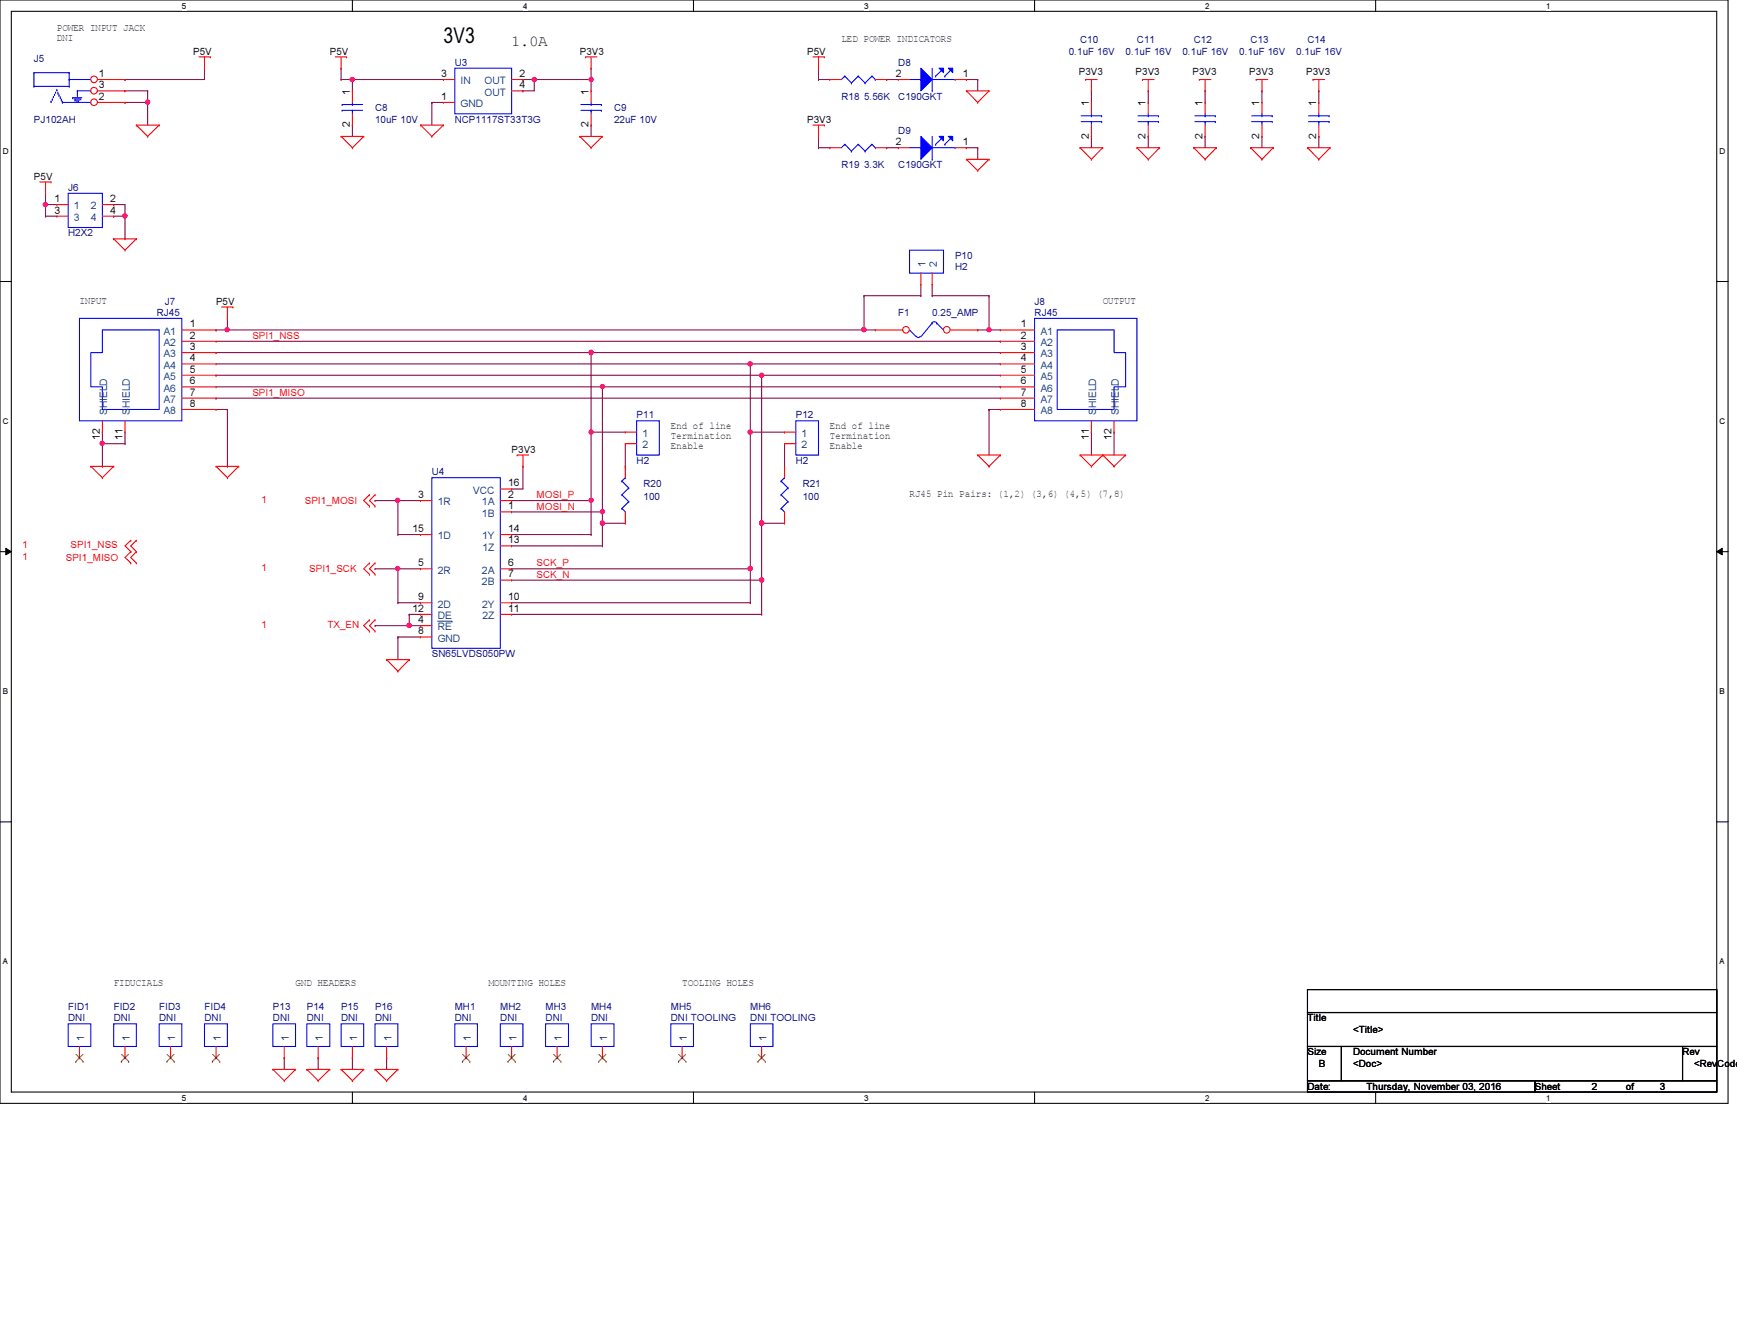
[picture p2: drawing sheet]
<svg xmlns="http://www.w3.org/2000/svg" width="279mm" height="216mm" viewBox="0 0 279 216" stroke-linecap="round" stroke-linejoin="round" font-family="sans-serif">
<path d="M0 0h278v177.4h-278zM1.8 1.8h274.3v173.8h-274.3z" fill="none" stroke="#000" stroke-width=".17"/>
<g fill="#fff">
<path d="M29.3 .2h.7v1.5h-.7z"/>
<path d="M29.3 175.8h.7v1.4h-.7z"/>
</g>
<path d="M56.7 0v1.8M56.7 175.6v1.8" fill="none" stroke="#000" stroke-width=".17"/>
<g fill="#fff">
<path d="M84.1 .2h.7v1.5h-.7z"/>
<path d="M84.1 175.8h.7v1.4h-.7z"/>
</g>
<path d="M111.5 0v1.8M111.5 175.6v1.8" fill="none" stroke="#000" stroke-width=".17"/>
<g fill="#fff">
<path d="M139 .2h.7v1.5h-.7z"/>
<path d="M139 175.8h.7v1.4h-.7z"/>
</g>
<path d="M166.4 0v1.8M166.4 175.6v1.8" fill="none" stroke="#000" stroke-width=".17"/>
<g fill="#fff">
<path d="M193.8 .2h.8v1.5h-.8z"/>
<path d="M193.8 175.8h.8v1.4h-.8z"/>
</g>
<path d="M221.3 0v1.8M221.3 175.6v1.8" fill="none" stroke="#000" stroke-width=".17"/>
<g fill="#fff">
<path d="M248.7 .2h.7v1.5h-.7z"/>
<path d="M248.7 175.8h.7v1.4h-.7z"/>
<path d="M.5 23.5h.9v1.5h-.9z"/>
<path d="M276.6 23.5h.9v1.5h-.9z"/>
<path d="M.5 67h.9v1.5h-.9z"/>
<path d="M276.6 67h.9v1.5h-.9z"/>
</g>
<path d="M0 45.3h1.8M276.1 45.3h1.9" fill="none" stroke="#000" stroke-width=".17"/>
<g fill="#fff">
<path d="M.5 110.4h.8v1.5h-.8z"/>
<path d="M276.6 110.4h.9v1.5h-.9z"/>
</g>
<path d="M0 88.7h1.8M276.1 88.7h1.9" fill="none" stroke="#000" stroke-width=".17"/>
<path d="M.9 88.1l.9 .6-.9 .5zM276.1 88.7l.9-.6v1.1z" fill="#000"/>
<path d="M.9 88.1l.9 .6-.9 .5zM276.1 88.7l.9-.6v1.1z" fill="none" stroke="#000" stroke-width=".16"/>
<g fill="#fff">
<path d="M.5 153.8h.8v1.5h-.8z"/>
<path d="M276.6 153.8h.8v1.5h-.8z"/>
</g>
<path d="M0 132.1h1.8M276.1 132.1h1.9" fill="none" stroke="#000" stroke-width=".17"/>
<path d="M54.9 11h.1M54.9 11v1.8M56.7 12.8h.1M56.7 12.8h14.6M69.5 16.5h.1M69.5 16.5h1.8M95.1 12.8h.1M95.1 12.8v1.8M56.7 20.1h.1M56.7 20.1v1.8" fill="none" stroke="#800040" stroke-width=".17"/>
<circle cx="56.7" cy="12.8" r=".36" fill="#f0f"/>
<circle cx="56.7" cy="12.8" r=".36" fill="none" stroke="#f0f" stroke-width=".17"/>
<path d="M56.7 12.8h.1M56.7 12.8v1.8M85.9 12.8h.1M85.9 12.8h9.2" fill="none" stroke="#800040" stroke-width=".17"/>
<circle cx="95.1" cy="12.8" r=".34" fill="#f0f"/>
<circle cx="95.1" cy="12.8" r=".34" fill="none" stroke="#f0f" stroke-width=".17"/>
<path d="M85.9 12.8h.1M85.9 12.8v1.8" fill="none" stroke="#800040" stroke-width=".17"/>
<circle cx="85.9" cy="12.8" r=".34" fill="#f0f"/>
<circle cx="85.9" cy="12.8" r=".34" fill="none" stroke="#f0f" stroke-width=".17"/>
<path d="M23.7 16.5h.1M23.7 16.5v3.6M69.5 16.5h.1M69.5 16.5v3.6M84.1 14.6h.1M84.1 14.6h1.8M95.1 20.1h.1M95.1 20.1v1.8" fill="none" stroke="#800040" stroke-width=".17"/>
<circle cx="23.7" cy="16.4" r=".34" fill="#f0f"/>
<circle cx="23.7" cy="16.4" r=".34" fill="none" stroke="#f0f" stroke-width=".17"/>
<g fill="none" stroke="#800040" stroke-width=".17">
<path d="M20.1 14.6h.1M20.1 16.5h.1M20.1 12.8h.1M20.1 14.6h3.6M23.7 14.6h.1M23.7 14.6v1.9h-3.6M32.9 11h.1M32.9 11v1.8h-12.8M54.9 12.8h.1M54.9 12.8h1.8M84.1 12.8h.1M84.1 12.8h1.8"/>
<path d="M95.1 11h.1M95.1 11v1.8M18.3 32.9h.1M18.3 34.8h.1M18.3 32.9h1.8v1.9M18.3 34.8h1.8M20.1 34.8h.1M45.7 170.1h.1M45.7 170.1v1.8M51.2 170.1h.1M51.2 170.1v1.8M56.7 170.1h.1"/>
<path d="M56.7 170.1v1.8M62.2 170.1h.1M62.2 170.1v1.8"/>
</g>
<circle cx="20.1" cy="34.7" r=".36" fill="#f0f"/>
<circle cx="20.1" cy="34.7" r=".36" fill="none" stroke="#f0f" stroke-width=".17"/>
<path d="M7.3 32.9h.1M7.3 32.9v1.9M7.3 32.9h1.8" fill="none" stroke="#800040" stroke-width=".17"/>
<circle cx="7.3" cy="32.9" r=".34" fill="#f0f"/>
<circle cx="7.3" cy="32.9" r=".34" fill="none" stroke="#f0f" stroke-width=".17"/>
<path d="M7.3 34.8h.1M7.3 31.1h.1M7.3 34.8h1.8M7.3 31.1v1.8M16.5 71.3h.1M16.5 69.5v1.8" fill="none" stroke="#800040" stroke-width=".17"/>
<circle cx="16.4" cy="71.3" r=".34" fill="#f0f"/>
<circle cx="16.4" cy="71.3" r=".34" fill="none" stroke="#f0f" stroke-width=".17"/>
<g fill="none" stroke="#800040" stroke-width=".17">
<path d="M34.8 53h.1M34.8 53h1.8M34.8 54.9h126.1M36.6 53h.1M36.6 51.2v1.8M95.1 56.7h.1M95.1 56.7h65.8M160.9 54.9h.1M16.5 71.3h.1M16.5 75h.1M16.5 71.3h3.6M16.5 71.3v3.7"/>
<path d="M20.1 71.3h.1M20.1 69.5v1.8M34.8 65.8h1.8M36.6 65.8h.1M36.6 75h.1M36.6 65.8v9.2"/>
</g>
<circle cx="95.1" cy="56.7" r=".35" fill="#f0f"/>
<circle cx="95.1" cy="56.7" r=".35" fill="none" stroke="#f0f" stroke-width=".17"/>
<path d="M34.8 58.5h85.9M120.7 58.5h.1" fill="none" stroke="#800040" stroke-width=".17"/>
<circle cx="120.7" cy="58.5" r=".36" fill="#f0f"/>
<circle cx="120.7" cy="58.5" r=".36" fill="none" stroke="#f0f" stroke-width=".17"/>
<path d="M34.8 62.2h62.1M96.9 62.2h.1M122.5 60.3h.1M122.5 60.3h38.4" fill="none" stroke="#800040" stroke-width=".17"/>
<circle cx="96.9" cy="62.1" r=".34" fill="#f0f"/>
<circle cx="96.9" cy="62.1" r=".34" fill="none" stroke="#f0f" stroke-width=".17"/>
<path d="M34.8 64h.1M34.8 64h126.1M65.8 98.8h.1M65.8 98.8h1.8M65.8 98.8v1.8M64 102.4h.1M64 102.4h3.6M64 102.4v3.6M65.8 100.6h.1M65.8 100.6h1.8" fill="none" stroke="#800040" stroke-width=".17"/>
<circle cx="65.8" cy="100.5" r=".36" fill="#f0f"/>
<circle cx="65.8" cy="100.5" r=".36" fill="none" stroke="#f0f" stroke-width=".17"/>
<path d="M64 96.9h.1M64 91.4h.1M64 96.9h3.6M64 91.4v5.5M64 91.4h3.6" fill="none" stroke="#800040" stroke-width=".17"/>
<circle cx="64" cy="91.4" r=".34" fill="#f0f"/>
<circle cx="64" cy="91.4" r=".34" fill="none" stroke="#f0f" stroke-width=".17"/>
<path d="M64 85.9h.1M64 80.5h.1M64 85.9h3.6M64 80.5v5.4M64 80.5h3.6" fill="none" stroke="#800040" stroke-width=".17"/>
<circle cx="64" cy="80.4" r=".34" fill="#f0f"/>
<circle cx="64" cy="80.4" r=".34" fill="none" stroke="#f0f" stroke-width=".17"/>
<g fill="none" stroke="#800040" stroke-width=".17">
<path d="M139 53h.1M139 53h1.8M159.1 53h.1M159.1 53h1.8M82.3 78.6h.1M84.1 75h.1M84.1 75v3.6h-1.8M60.3 91.4h.1M60.3 80.5h.1M60.3 91.4h3.7M60.3 80.5h3.7M60.3 100.6h.1"/>
<path d="M60.3 100.6h5.5"/>
</g>
<circle cx="139" cy="53" r=".36" fill="#f0f"/>
<circle cx="139" cy="53" r=".36" fill="none" stroke="#f0f" stroke-width=".17"/>
<path d="M149.9 47.5h.1M149.9 45.7v1.8M149.9 47.5h9.2M159.1 47.5h.1M159.1 53h.1M159.1 47.5v5.5" fill="none" stroke="#800040" stroke-width=".17"/>
<circle cx="159.1" cy="53" r=".34" fill="#f0f"/>
<circle cx="159.1" cy="53" r=".34" fill="none" stroke="#f0f" stroke-width=".17"/>
<path d="M36.6 53h.1M36.6 53h102.4M139 47.5h.1M139 53h.1M139 47.5h9.1M139 47.5v5.5M148.1 47.5h.1M148.1 45.7v1.8M157.3 53h.1M157.3 53h1.8" fill="none" stroke="#800040" stroke-width=".17"/>
<circle cx="36.5" cy="53" r=".34" fill="#f0f"/>
<circle cx="36.5" cy="53" r=".34" fill="none" stroke="#f0f" stroke-width=".17"/>
<path d="M95.1 69.5h.1M95.1 69.5v11M82.3 80.5h12.8M95.1 80.5h.1" fill="none" stroke="#800040" stroke-width=".17"/>
<circle cx="95.1" cy="80.4" r=".34" fill="#f0f"/>
<circle cx="95.1" cy="80.4" r=".34" fill="none" stroke="#f0f" stroke-width=".17"/>
<g fill="none" stroke="#800040" stroke-width=".17">
<path d="M34.8 56.7h.1M34.8 56.7h60.3M96.9 62.2h.1M96.9 62.2v20.1M82.3 82.3h14.6M82.3 85.9h12.8M82.3 87.8h14.6M95.1 85.9h.1M95.1 80.5h.1M95.1 80.5v5.4M96.9 82.3h.1M96.9 87.8h.1"/>
<path d="M96.9 84.1h.1M96.9 84.1v3.7"/>
</g>
<circle cx="96.9" cy="82.2" r=".34" fill="#f0f"/>
<circle cx="96.9" cy="82.2" r=".34" fill="none" stroke="#f0f" stroke-width=".17"/>
<path d="M96.9 62.2h64M120.7 69.5h.1M120.7 69.5v21.9M160.9 62.2h.1M82.3 91.4h38.4M120.7 91.4h.1" fill="none" stroke="#800040" stroke-width=".17"/>
<circle cx="120.7" cy="91.4" r=".36" fill="#f0f"/>
<circle cx="120.7" cy="91.4" r=".36" fill="none" stroke="#f0f" stroke-width=".17"/>
<path d="M120.7 58.5h.1M120.7 58.5h40.2M82.3 93.3h40.2M122.5 93.3h.1M122.5 84.1h.1M122.5 84.1v9.2" fill="none" stroke="#800040" stroke-width=".17"/>
<circle cx="122.5" cy="93.2" r=".35" fill="#f0f"/>
<circle cx="122.5" cy="93.2" r=".35" fill="none" stroke="#f0f" stroke-width=".17"/>
<circle cx="122.5" cy="84.1" r=".35" fill="#f0f"/>
<circle cx="122.5" cy="84.1" r=".35" fill="none" stroke="#f0f" stroke-width=".17"/>
<g fill="none" stroke="#800040" stroke-width=".17">
<path d="M34.8 60.3h.1M34.8 60.3h87.7M100.6 75h.1M100.6 71.3v3.7M82.3 96.9h38.4M82.3 98.8h40.2M96.9 84.1h.1M96.9 84.1h3.7M120.7 96.9h.1M120.7 91.4h.1M120.7 91.4v5.5M122.5 98.8h.1"/>
<path d="M122.5 93.3h.1M122.5 93.3v5.5"/>
</g>
<circle cx="96.9" cy="84.1" r=".35" fill="#f0f"/>
<circle cx="96.9" cy="84.1" r=".35" fill="none" stroke="#f0f" stroke-width=".17"/>
<path d="M95.1 69.5h.1M95.1 69.5h5.5M96.9 82.3h.1M96.9 82.3v1.8" fill="none" stroke="#800040" stroke-width=".17"/>
<circle cx="95.1" cy="69.5" r=".34" fill="#f0f"/>
<circle cx="95.1" cy="69.5" r=".34" fill="none" stroke="#f0f" stroke-width=".17"/>
<path d="M95.1 56.7h.1M95.1 56.7v12.8M126.2 75h.1M126.2 71.3v3.7M122.5 84.1h.1M122.5 84.1h3.7" fill="none" stroke="#800040" stroke-width=".17"/>
<circle cx="122.5" cy="84.1" r=".35" fill="#f0f"/>
<circle cx="122.5" cy="84.1" r=".35" fill="none" stroke="#f0f" stroke-width=".17"/>
<path d="M120.7 69.5h.1M120.7 69.5h5.5" fill="none" stroke="#800040" stroke-width=".17"/>
<circle cx="120.7" cy="69.5" r=".36" fill="#f0f"/>
<circle cx="120.7" cy="69.5" r=".36" fill="none" stroke="#f0f" stroke-width=".17"/>
<path d="M122.5 60.3h.1M122.5 60.3v23.8" fill="none" stroke="#800040" stroke-width=".17"/>
<circle cx="122.5" cy="60.3" r=".34" fill="#f0f"/>
<circle cx="122.5" cy="60.3" r=".34" fill="none" stroke="#f0f" stroke-width=".17"/>
<g fill="none" stroke="#800040" stroke-width=".17">
<path d="M131.7 12.8h.1M131.7 11h.1M131.7 12.8h1.8M131.7 11v1.8M142.6 12.8h.1M142.6 12.8h1.9M155.4 12.8h.1M155.4 12.8h1.9M157.3 12.8h.1M157.3 12.8v1.8M175.6 14.6h.1M175.6 14.6v1.9"/>
<path d="M184.7 14.6h.1M184.7 14.6v1.9M193.8 14.6h.1M193.8 14.6v1.9M203 14.6h.1M203 14.6v1.9M212.1 14.6h.1M212.1 14.6v1.9M20.1 38.4h.1M20.1 34.8v3.6M131.7 23.7h.1M131.7 21.9h.1"/>
<path d="M131.7 21.9v1.8M131.7 23.7h1.8M142.6 23.7h.1M142.6 23.7h1.9M155.4 23.7h.1M155.4 23.7h1.9M157.3 23.7h.1M157.3 23.7v1.9M175.6 21.9h.1M175.6 21.9v1.8M184.7 21.9h.1M184.7 21.9v1.8"/>
<path d="M193.8 21.9h.1M193.8 21.9v1.8M203 21.9h.1M203 21.9v1.8M212.1 21.9h.1M212.1 21.9v1.8M120.7 58.5h.1M120.7 58.5v11M159.1 65.8h.1M159.1 65.8h1.8M159.1 65.8v7.4M175.6 69.5h.1"/>
<path d="M175.6 69.5v3.7M179.2 69.5h.1M179.2 69.5v3.7"/>
</g>
<g fill="none" stroke="#f00" stroke-width=".17">
<path d="M32 9.1h1.8M32.9 11h.1M32.9 9.1v1.9M33.8 9.1h.1M53.9 9.1h1.9M54.9 11h.1M54.9 9.1v1.9M55.8 9.1h.1M94.2 9.1h.1M94.2 9.1h1.8M95.1 11h.1M95.1 9.1v1.9"/>
<path d="M130.8 9.1h1.8M131.7 11h.1M131.7 9.1v1.9M132.6 9.1h.1M155.4 14.6h.1M155.4 14.6h3.7M155.4 14.6l1.9 1.9M157.3 16.5h.1M159.1 14.6h.1M159.1 14.6l-1.8 1.9M174.6 12.8h.1M174.6 12.8h1.9"/>
<path d="M175.6 14.6h.1M175.6 12.8v1.8M183.8 12.8h.1M183.8 12.8h1.8M184.7 14.6h.1M184.7 12.8v1.8M192.9 12.8h.1M192.9 12.8h1.9M193.8 14.6h.1M193.8 12.8v1.8M202.1 12.8h.1M202.1 12.8h1.8"/>
<path d="M203 14.6h.1M203 12.8v1.8M211.2 12.8h.1M211.2 12.8h1.9M212.1 14.6h.1M212.1 12.8v1.8M6.4 29.3h1.8M7.3 31.1h.1M7.3 29.3v1.8M8.2 29.3h.1M18.3 38.4h.1M18.3 38.4h3.6"/>
<path d="M18.3 38.4l1.8 1.8M21.9 20.1h.1M21.9 38.4h.1M21.9 20.1h3.7M21.9 20.1l1.8 1.8M21.9 38.4l-1.8 1.8M23.7 21.9h.1M25.6 20.1h.1M25.6 20.1l-1.9 1.8M54.9 21.9h.1M54.9 21.9h3.6M54.9 21.9l1.8 1.8"/>
<path d="M56.7 23.7h.1M58.5 21.9h.1M58.5 21.9l-1.8 1.8M67.6 20.1h.1M67.6 20.1h3.7M67.6 20.1l1.9 1.8M69.5 21.9h.1M71.3 20.1h.1M71.3 20.1l-1.8 1.8M93.3 21.9h.1M93.3 21.9h3.6M93.3 21.9l1.8 1.8"/>
<path d="M95.1 23.7h.1M96.9 21.9h.1M96.9 21.9l-1.8 1.8M130.8 20.1h1.8M131.7 21.9h.1M131.7 20.1v1.8M132.6 20.1h.1M155.4 25.6h.1M155.4 25.6h3.7M155.4 25.6l1.9 1.8M157.3 27.4h.1M159.1 25.6h.1"/>
<path d="M159.1 25.6l-1.8 1.8M173.7 23.7h.1M173.7 23.7h3.7M173.7 23.7l1.9 1.9M175.6 25.6h.1M177.4 23.7h.1M177.4 23.7l-1.8 1.9M182.9 23.7h.1M182.9 23.7h3.6M182.9 23.7l1.8 1.9M184.7 25.6h.1M186.5 23.7h.1"/>
<path d="M186.5 23.7l-1.8 1.9M192 23.7h.1M192 23.7h3.7M192 23.7l1.8 1.9M193.8 25.6h.1M195.7 23.7h.1M195.7 23.7l-1.9 1.9M201.2 23.7h.1M201.2 23.7h3.6M201.2 23.7l1.8 1.9M203 25.6h.1M204.8 23.7h.1"/>
<path d="M204.8 23.7l-1.8 1.9M210.3 23.7h.1M210.3 23.7h3.7M210.3 23.7l1.8 1.9M212.1 25.6h.1M214 23.7h.1M214 23.7l-1.9 1.9M20.1 40.2h.1M35.6 49.4h1.9M36.6 51.2h.1M36.6 49.4v1.8M37.5 49.4h.1"/>
<path d="M14.6 75h.1M14.6 75h3.7M14.6 75l1.9 1.8M16.5 76.8h.1M18.3 75h.1M18.3 75l-1.8 1.8M34.8 75h.1M34.8 75h3.6M34.8 75l1.8 1.8M36.6 76.8h.1M38.4 75h.1M38.4 75l-1.8 1.8"/>
<path d="M59.4 79.5h.1M59.4 79.5l-.9 1 .9 .9M60.3 79.5h.1M60.3 79.5l-.9 1 .9 .9M83.2 73.2h.1M83.2 73.2h1.8M84.1 75h.1M84.1 73.2v1.8M100.6 75h.1M100.6 75v1.8M157.3 73.2h.1M157.3 73.2h3.6"/>
<path d="M157.3 73.2l1.8 1.8M159.1 75h.1M160.9 73.2h.1M160.9 73.2l-1.8 1.8M173.7 73.2h.1M173.7 73.2h7.4M173.7 73.2l1.9 1.8M175.6 75h.1M177.4 73.2h.1M177.4 73.2l-1.8 1.8M177.4 73.2l1.8 1.8M179.2 75h.1"/>
<path d="M181.1 73.2h.1M181.1 73.2l-1.9 1.8M21 86.9h.1M21 88.7h.1M21 90.5h.1M21 86.9l-.9 .9 .9 .9M21 88.7l-.9 .9 .9 .9M21.9 86.9h.1M21.9 88.7h.1M21.9 90.5h.1M21.9 86.9l-.9 .9 .9 .9M21.9 88.7l-.9 .9 .9 .9"/>
<path d="M59.4 90.5h.1M59.4 92.3h.1M59.4 81.4h.1M59.4 99.7h.1M59.4 90.5l-.9 .9 .9 .9M59.4 99.7l-.9 .9 .9 .9M60.3 90.5h.1M60.3 92.3h.1M60.3 81.4h.1M60.3 99.7h.1M60.3 90.5l-.9 .9 .9 .9M60.3 99.7l-.9 .9 .9 .9"/>
<path d="M100.6 84.1h.1M100.6 82.3v1.8M59.4 101.5h.1M60.3 101.5h.1M62.2 106h.1M62.2 106h3.6M62.2 106l1.8 1.9M64 107.9h.1M65.8 106h.1M65.8 106l-1.8 1.9M43.9 171.9h.1M43.9 171.9h3.6"/>
<path d="M43.9 171.9l1.8 1.8M45.7 173.7h.1M47.5 171.9h.1M47.5 171.9l-1.8 1.8M49.4 171.9h.1M49.4 171.9h3.6M49.4 171.9l1.8 1.8M51.2 173.7h.1M53 171.9h.1M53 171.9l-1.8 1.8M54.9 171.9h.1M54.9 171.9h3.6"/>
<path d="M54.9 171.9l1.8 1.8M56.7 173.7h.1M58.5 171.9h.1M58.5 171.9l-1.8 1.8M60.3 171.9h.1M60.3 171.9h3.7M60.3 171.9l1.9 1.8M62.2 173.7h.1M64 171.9h.1M64 171.9l-1.8 1.8"/>
</g>
<path d="M210.3 159.1h65.8v3.7h-65.8zM210.3 162.8h65.8v5.4h-65.8zM210.3 168.2h5.5v5.5h-5.5zM210.3 173.7h36.6v1.9h-36.6zM215.8 168.2h54.8v5.5h-54.8zM246.9 173.7h29.2v1.9h-29.2zM270.6 168.2h5.5v5.5h-5.5z" fill="none" stroke="#000" stroke-width=".17"/>
<path d="M100 79.5h.1M100 77.3h.1M100 79.5l1.1 1.1M100 77.3l1.1 1.1M100.6 76.8h.1M100.6 76.8l-.6 .5M101.1 78.4h.1M101.1 78.4l-1.1 1.1M100 81.7h.1M100 81.7l.6 .6M101.1 80.6h.1M101.1 80.6l-1.1 1.1" fill="none" stroke="#00f" stroke-width=".17"/>
<path d="M148.1 11l1.8 1.8-1.8 1.8z" fill="#00f"/>
<path d="M148.1 11l1.8 1.8-1.8 1.8z" fill="none" stroke="#00f" stroke-width=".17"/>
<path d="M151 11h.8v.7z" fill="#00f"/>
<path d="M151 11h.8v.7z" fill="none" stroke="#00f" stroke-width=".17"/>
<path d="M152.5 11h.7v.7z" fill="#00f"/>
<g fill="none" stroke="#00f" stroke-width=".17">
<path d="M5.5 13.9h.1M5.5 11.7h.1M5.5 13.9h5.6M5.5 11.7v2.2M5.5 11.7h5.6M8.2 16.3h.1M8.2 16.3v.2M8.4 15.9h.1M8.4 15.9v.2M8.6 15.5h.1M8.6 15.5v.2M8.8 15.2h.1"/>
<path d="M8.8 15.2v.2M8.9 14.8h.1M8.9 14.8v.2M9.1 14.4h.1M9.1 14.4v.2M9.3 15h.1M9.3 14.8v.2M9.5 15.4h.1M9.5 15.2v.2M9.7 15.7h.1M9.7 15.5v.2M9.9 16.1h.1"/>
<path d="M9.9 15.9v.2M10 16.5h.1M10 16.3v.2M10 16.5h4.6M11.1 12.8h.1M11.1 13.9h.1M11.1 11.7h.1M11.1 12.6h.1M11.1 12.8h3.5M11.1 11.7v.9M11.1 12.8v1.1M11.7 15.7h.1"/>
<path d="M11.7 15.7h1.5M11.9 15.9h1.1M12.1 16.1h.1M12.1 16.1h.7M12.2 16.3h.4M12.4 14.6h.1M12.4 14.6v.9M12.4 14.6h2.2M12.6 16.3h.1M13 15.9h.1M14.6 16.5h.1M14.6 14.6h.1"/>
<path d="M93.4 17.7h3.3M93.4 16.8h3.3M95.1 16.8h.1M95.1 17.7h.1M95.1 16.5v.3M95.1 17.7v.6M96.7 17.7h.1M96.7 16.8h.1M135.9 12.2h.1M135.9 12.2l-.6 .6M135.9 12.2l1 1.1M136.9 13.3h.1"/>
<path d="M138 12.2h.1M138 12.2l-1.1 1.1M138 12.2l1.1 1.1M139.1 13.3h.1M140.3 12.2h.1M140.3 12.2l-1.2 1.1M140.3 12.2l.5 .6M140.8 12.8h.1M146.3 12.8h1.8M148.1 12.8h.1M149.9 14.6h.1M149.9 11v3.6"/>
<path d="M149.9 12.8h3.7M150.5 12.2h.1M151.4 11.3l-.9 .9M152 12.2h.1M152.5 11h.7v.7zM152.9 11.3l-.9 .9M153.6 12.8h.1M173.9 19.6h3.3M173.9 18.6h3.3M175.6 18.6h.1M175.6 19.6h.1M175.6 18.3v.3"/>
<path d="M175.6 19.6v.5M177.2 19.6h.1M177.2 18.6h.1M183 19.6h3.4M183 18.6h3.4M184.7 18.6h.1M184.7 19.6h.1M184.7 18.3v.3M184.7 19.6v.5M186.4 19.6h.1M186.4 18.6h.1M192.2 19.6h3.3"/>
<path d="M192.2 18.6h3.3M193.8 18.6h.1M193.8 19.6h.1M193.8 18.3v.3M193.8 19.6v.5M195.5 19.6h.1M195.5 18.6h.1M201.3 19.6h3.3M201.3 18.6h3.3M203 18.6h.1M203 19.6h.1M203 18.3v.3"/>
<path d="M203 19.6v.5M204.6 19.6h.1M204.6 18.6h.1M210.5 19.6h3.3M210.5 18.6h3.3M212.1 18.6h.1M212.1 19.6h.1M212.1 18.3v.3M212.1 19.6v.5M213.8 19.6h.1M213.8 18.6h.1M135.9 23.2h.1"/>
<path d="M135.9 23.2l-.6 .5M135.9 23.2l1 1.1M136.9 24.3h.1M138 23.2h.1M138 23.2l-1.1 1.1M138 23.2l1.1 1.1M139.1 24.3h.1M140.3 23.2h.1M140.3 23.2l-1.2 1.1M140.3 23.2l.5 .5M140.8 23.7h.1M146.3 40.2h5.5v3.7h-5.5z"/>
<path d="M69.5 76.8h11v27.4h-11zM128 67.6h3.7v5.6h-3.7zM32.9 164.6h3.7v3.6h-3.7zM43.9 164.6h3.6v3.6h-3.6zM54.9 164.6h3.6v3.6h-3.6zM60.3 164.6h3.7v3.6h-3.7zM80.5 164.6h3.6v3.6h-3.6zM95.1 164.6h3.7v3.6h-3.7zM107.9 164.6h3.6v3.6h-3.6z"/>
</g>
<g fill="none" stroke="#f00" stroke-width=".17">
<path d="M95.1 14.6h.1M95.1 14.6v1.9M95.1 18.3v1.8M133.5 12.8h.1M133.5 12.8h1.8M140.8 12.8h1.8M142.6 12.8h.1M144.5 12.8h.1M144.5 12.8h1.8M153.6 12.8h1.8M155.4 12.8h.1M175.6 16.5h.1"/>
<path d="M175.6 16.5v1.8M184.7 16.5h.1M184.7 16.5v1.8M193.8 16.5h.1M193.8 16.5v1.8M203 16.5h.1M203 16.5v1.8M212.1 16.5h.1M212.1 16.5v1.8M95.1 20.1h.1M133.5 23.7h.1M133.5 23.7h1.8"/>
<path d="M140.8 23.7h1.8M142.6 23.7h.1M175.6 21.9h.1M175.6 20.1v1.8M184.7 21.9h.1M184.7 20.1v1.8M193.8 21.9h.1M193.8 20.1v1.8M203 21.9h.1M203 20.1v1.8M212.1 21.9h.1M212.1 20.1v1.8"/>
<path d="M148.1 45.7h.1M148.1 43.9v1.8M149.9 45.7h.1M149.9 43.9v1.8M80.5 78.6h1.8M82.3 78.6h.1M126.2 69.5h.1M126.2 71.3h.1M126.2 69.5h1.8M126.2 71.3h1.8M67.6 80.5h.1M67.6 91.4h.1"/>
<path d="M67.6 96.9h.1M67.6 98.8h.1M67.6 85.9h.1M67.6 80.5h1.9M67.6 91.4h1.9M67.6 96.9h1.9M67.6 98.8h1.9M67.6 85.9h1.9M80.5 82.3h1.8M80.5 80.5h1.8M80.5 91.4h1.8M80.5 93.3h1.8"/>
<path d="M80.5 96.9h1.8M80.5 98.8h1.8M80.5 87.8h1.8M80.5 85.9h1.8M82.3 82.3h.1M82.3 91.4h.1M82.3 93.3h.1M82.3 96.9h.1M82.3 98.8h.1M82.3 87.8h.1M82.3 85.9h.1M82.3 80.5h.1"/>
<path d="M67.6 100.6h.1M67.6 102.4h.1M67.6 100.6h1.9M67.6 102.4h1.9M34.8 170.1h.1M34.8 168.2v1.9M45.7 170.1h.1M45.7 168.2v1.9M56.7 170.1h.1M56.7 168.2v1.9M62.2 170.1h.1M62.2 168.2v1.9"/>
<path d="M82.3 170.1h.1M82.3 168.2v1.9M96.9 170.1h.1M96.9 168.2v1.9M109.7 170.1h.1M109.7 168.2v1.9"/>
</g>
<path d="M70.4 99.9h2.3M72.7 99.9h.1" fill="none" stroke="#004080" stroke-width=".16"/>
<g fill="none" stroke="#804000" stroke-width=".16">
<path d="M34.2 170.6h.1M34.2 169.5l1.1 1.1M35.3 169.5l-1.1 1.1M35.3 170.6h.1M81.7 170.6h.1M81.7 169.5l1.2 1.1M82.8 169.5l-1.1 1.1M82.9 170.6h.1M96.3 170.6h.1M96.4 169.5l1.1 1.1M97.5 169.5l-1.2 1.1M97.5 170.6h.1"/>
<path d="M109.1 170.6h.1M109.2 169.5l1.1 1.1M110.3 169.5l-1.2 1.1M110.3 170.6h.1"/>
</g>
<circle cx="15.1" cy="16.4" r=".54" fill="#fff"/>
<g fill="none" stroke="#f00" stroke-width=".17">
<path d="M15.7 16.5h4.4M20.1 16.5h.1"/>
<circle cx="15.1" cy="16.4" r=".54"/>
</g>
<circle cx="15.1" cy="14.6" r=".54" fill="#fff"/>
<g fill="none" stroke="#f00" stroke-width=".17">
<path d="M15.7 14.6h4.4M20.1 14.6h.1"/>
<circle cx="15.1" cy="14.6" r=".54"/>
</g>
<circle cx="15.1" cy="12.8" r=".54" fill="#fff"/>
<g fill="none" stroke="#f00" stroke-width=".17">
<path d="M15.7 12.8h4.4M20.1 12.8h.1M27.4 170.1h.1M27.4 168.2v1.9"/>
<circle cx="15.1" cy="12.8" r=".54"/>
</g>
<path d="M146.3 53h.1M146.3 53l1.1 1.1M147.4 54.1l.3 .2 .3-.2M149.9 51.9h.1M149.9 51.9l-1.8 2.2M150.7 51.9h.1M150.7 51.9l-.4-.2-.4 .2M150.7 51.9l1.1 1.1M25.6 164.6h3.7v3.6h-3.7z" fill="none" stroke="#00f" stroke-width=".17"/>
<path d="M26.8 170.6h.1M26.9 169.5l1.1 1.1M28 169.5l-1.2 1.1M28 170.6h.1" fill="none" stroke="#804000" stroke-width=".16"/>
<circle cx="152.3" cy="53" r=".54" fill="#fff"/>
<g fill="none" stroke="#f00" stroke-width=".17">
<path d="M152.9 53h4.4M157.3 53h.1"/>
<circle cx="152.3" cy="53" r=".54"/>
</g>
<circle cx="145.7" cy="53" r=".54" fill="#fff"/>
<g fill="none" stroke="#f00" stroke-width=".17">
<path d="M71.3 12.8h.1M71.3 16.5h.1M71.3 12.8h1.9M71.3 16.5h1.9M82.3 12.8h1.8M82.3 14.6h1.8M84.1 12.8h.1M84.1 14.6h.1M9.1 32.9h.1M9.1 34.8h.1M9.1 32.9h1.9M9.1 34.8h1.9"/>
<path d="M16.5 32.9h1.8M16.5 34.8h1.8M18.3 32.9h.1M18.3 34.8h.1M140.8 53h.1M140.8 53h4.4M100.6 69.5h.1M100.6 71.3h.1M100.6 69.5h1.8M100.6 71.3h1.8M12.8 170.1h.1M12.8 168.2v1.9"/>
<path d="M20.1 170.1h.1M20.1 168.2v1.9M51.2 170.1h.1M51.2 168.2v1.9M75 170.1h.1M75 168.2v1.9M89.6 170.1h.1M89.6 168.2v1.9"/>
<circle cx="145.7" cy="53" r=".54"/>
</g>
<path d="M73.2 11h9.1v7.3h-9.1zM11 31.1h5.5v5.5h-5.5zM102.4 67.6h3.6v5.6h-3.6zM11 164.6h3.6v3.6h-3.6zM18.3 164.6h3.6v3.6h-3.6zM49.4 164.6h3.6v3.6h-3.6zM73.2 164.6h3.6v3.6h-3.6zM87.8 164.6h3.6v3.6h-3.6z" fill="none" stroke="#00f" stroke-width=".17"/>
<g fill="none" stroke="#804000" stroke-width=".16">
<path d="M12.2 170.6h.1M12.2 169.5l1.2 1.1M13.3 169.5l-1.1 1.1M13.4 170.6h.1M19.5 170.6h.1M19.6 169.5l1.1 1.1M20.7 169.5l-1.2 1.1M20.7 170.6h.1M74.4 170.6h.1M74.4 169.5l1.2 1.1M75.5 169.5l-1.1 1.1M75.6 170.6h.1"/>
<path d="M89 170.6h.1M89.1 169.5l1.1 1.1M90.2 169.5l-1.2 1.1M90.2 170.6h.1"/>
</g>
<path d="M148.1 21.9l1.8 1.8-1.8 1.9z" fill="#00f"/>
<path d="M148.1 21.9l1.8 1.8-1.8 1.9z" fill="none" stroke="#00f" stroke-width=".17"/>
<path d="M151 21.9h.8v.7z" fill="#00f"/>
<path d="M151 21.9h.8v.7z" fill="none" stroke="#00f" stroke-width=".17"/>
<path d="M152.5 21.9h.7v.7z" fill="#00f"/>
<g fill="none" stroke="#00f" stroke-width=".17">
<path d="M55 17.7h.1M55 16.8h.1M55 17.7h3.3M55 16.8h3.3M56.7 16.8h.1M56.7 17.7h.1M56.7 16.5v.3M56.7 17.7v.6M146.3 23.7h1.8M148.1 23.7h.1M149.9 25.6h.1M149.9 21.9v3.7"/>
<path d="M149.9 23.7h3.7M150.5 23.2h.1M151.4 22.3l-.9 .9M152 23.2h.1M152.5 21.9h.7v.7zM152.9 22.3l-.9 .9M153.6 23.7h.1M12.8 51.2h16.5v16.4h-16.5zM16.5 53h9.1v12.8h-9.1v-3.6h-1.9v-5.5h1.9zM166.4 51.2h16.5v16.4h-16.5zM170.1 53h9.1v3.7h1.9v5.5h-1.9v3.6h-9.1zM125.6 79.5h.1"/>
<path d="M125.6 77.3h.1M125.6 79.5l1.1 1.1M125.6 77.3l1.1 1.1M126.2 76.8h.1M126.2 76.8l-.6 .5M126.7 78.4h.1M126.7 78.4l-1.1 1.1M125.6 81.7h.1M125.6 81.7l.6 .6M126.7 80.6h.1M126.7 80.6l-1.1 1.1M120.7 164.6h3.6v3.6h-3.6z"/>
</g>
<g fill="none" stroke="#f00" stroke-width=".17">
<path d="M56.7 14.6h.1M56.7 14.6v1.9M56.7 18.3v1.8M56.7 20.1h.1M144.5 23.7h.1M144.5 23.7h1.8M153.6 23.7h1.8M155.4 23.7h.1M29.3 53h5.5M29.3 54.9h5.5M29.3 56.7h5.5M29.3 58.5h5.5"/>
<path d="M34.8 53h.1M34.8 54.9h.1M34.8 56.7h.1M34.8 58.5h.1M160.9 53h.1M160.9 54.9h.1M160.9 56.7h.1M160.9 58.5h.1M160.9 53h5.5M160.9 54.9h5.5M160.9 56.7h5.5M160.9 58.5h5.5"/>
<path d="M16.5 69.5h.1M16.5 67.6v1.9M20.1 69.5h.1M20.1 67.6v1.9M29.3 60.3h5.5M29.3 62.2h5.5M29.3 64h5.5M29.3 65.8h5.5M34.8 60.3h.1M34.8 62.2h.1M34.8 64h.1M34.8 65.8h.1"/>
<path d="M126.2 75h.1M126.2 75v1.8M160.9 60.3h.1M160.9 62.2h.1M160.9 64h.1M160.9 65.8h.1M160.9 60.3h5.5M160.9 62.2h5.5M160.9 64h5.5M160.9 65.8h5.5M175.6 69.5h.1M175.6 67.6v1.9"/>
<path d="M179.2 69.5h.1M179.2 67.6v1.9M126.2 84.1h.1M126.2 82.3v1.8M122.5 170.1h.1M122.5 168.2v1.9"/>
</g>
<path d="M121.9 170.6h.1M122 169.5l1.1 1.1M123.1 169.5l-1.2 1.1M123.1 170.6h.1" fill="none" stroke="#804000" stroke-width=".16"/>
<circle cx="56.7" cy="12.8" r=".36" fill="#f0f"/>
<circle cx="56.7" cy="12.8" r=".36" fill="none" stroke="#f0f" stroke-width=".17"/>
<circle cx="95.1" cy="12.8" r=".34" fill="#f0f"/>
<circle cx="95.1" cy="12.8" r=".34" fill="none" stroke="#f0f" stroke-width=".17"/>
<circle cx="85.9" cy="12.8" r=".34" fill="#f0f"/>
<circle cx="85.9" cy="12.8" r=".34" fill="none" stroke="#f0f" stroke-width=".17"/>
<circle cx="23.7" cy="16.4" r=".34" fill="#f0f"/>
<circle cx="23.7" cy="16.4" r=".34" fill="none" stroke="#f0f" stroke-width=".17"/>
<circle cx="20.1" cy="34.7" r=".36" fill="#f0f"/>
<circle cx="20.1" cy="34.7" r=".36" fill="none" stroke="#f0f" stroke-width=".17"/>
<circle cx="7.3" cy="32.9" r=".34" fill="#f0f"/>
<circle cx="7.3" cy="32.9" r=".34" fill="none" stroke="#f0f" stroke-width=".17"/>
<circle cx="16.4" cy="71.3" r=".34" fill="#f0f"/>
<circle cx="16.4" cy="71.3" r=".34" fill="none" stroke="#f0f" stroke-width=".17"/>
<circle cx="95.1" cy="56.7" r=".35" fill="#f0f"/>
<circle cx="95.1" cy="56.7" r=".35" fill="none" stroke="#f0f" stroke-width=".17"/>
<circle cx="120.7" cy="58.5" r=".36" fill="#f0f"/>
<circle cx="120.7" cy="58.5" r=".36" fill="none" stroke="#f0f" stroke-width=".17"/>
<circle cx="96.9" cy="62.1" r=".34" fill="#f0f"/>
<circle cx="96.9" cy="62.1" r=".34" fill="none" stroke="#f0f" stroke-width=".17"/>
<circle cx="65.8" cy="100.5" r=".36" fill="#f0f"/>
<circle cx="65.8" cy="100.5" r=".36" fill="none" stroke="#f0f" stroke-width=".17"/>
<circle cx="64" cy="91.4" r=".34" fill="#f0f"/>
<circle cx="64" cy="91.4" r=".34" fill="none" stroke="#f0f" stroke-width=".17"/>
<circle cx="64" cy="80.4" r=".34" fill="#f0f"/>
<circle cx="64" cy="80.4" r=".34" fill="none" stroke="#f0f" stroke-width=".17"/>
<circle cx="139" cy="53" r=".36" fill="#f0f"/>
<circle cx="139" cy="53" r=".36" fill="none" stroke="#f0f" stroke-width=".17"/>
<circle cx="159.1" cy="53" r=".34" fill="#f0f"/>
<circle cx="159.1" cy="53" r=".34" fill="none" stroke="#f0f" stroke-width=".17"/>
<circle cx="36.5" cy="53" r=".34" fill="#f0f"/>
<circle cx="36.5" cy="53" r=".34" fill="none" stroke="#f0f" stroke-width=".17"/>
<circle cx="95.1" cy="80.4" r=".34" fill="#f0f"/>
<circle cx="95.1" cy="80.4" r=".34" fill="none" stroke="#f0f" stroke-width=".17"/>
<circle cx="96.9" cy="82.2" r=".34" fill="#f0f"/>
<circle cx="96.9" cy="82.2" r=".34" fill="none" stroke="#f0f" stroke-width=".17"/>
<circle cx="120.7" cy="91.4" r=".36" fill="#f0f"/>
<circle cx="120.7" cy="91.4" r=".36" fill="none" stroke="#f0f" stroke-width=".17"/>
<circle cx="122.5" cy="93.2" r=".35" fill="#f0f"/>
<circle cx="122.5" cy="93.2" r=".35" fill="none" stroke="#f0f" stroke-width=".17"/>
<circle cx="122.5" cy="84.1" r=".35" fill="#f0f"/>
<circle cx="122.5" cy="84.1" r=".35" fill="none" stroke="#f0f" stroke-width=".17"/>
<circle cx="96.9" cy="84.1" r=".35" fill="#f0f"/>
<circle cx="96.9" cy="84.1" r=".35" fill="none" stroke="#f0f" stroke-width=".17"/>
<circle cx="95.1" cy="69.5" r=".34" fill="#f0f"/>
<circle cx="95.1" cy="69.5" r=".34" fill="none" stroke="#f0f" stroke-width=".17"/>
<circle cx="122.5" cy="84.1" r=".35" fill="#f0f"/>
<circle cx="122.5" cy="84.1" r=".35" fill="none" stroke="#f0f" stroke-width=".17"/>
<circle cx="120.7" cy="69.5" r=".36" fill="#f0f"/>
<circle cx="120.7" cy="69.5" r=".36" fill="none" stroke="#f0f" stroke-width=".17"/>
<circle cx="122.5" cy="60.3" r=".34" fill="#f0f"/>
<circle cx="122.5" cy="60.3" r=".34" fill="none" stroke="#f0f" stroke-width=".17"/>
<text font-size="3.5" x="71.3" y="6.9">3V3</text>
<text font-size="2.4" x="82.3" y="7.4">1.0A</text>
<g font-size="1.7">
<text x="15.9" y="16">2</text>
<text x="15.9" y="14.2">3</text>
<text x="15.9" y="12.4">1</text>
<text x="56.3" y="15.2" transform="rotate(-90 56.3 15.2)">1</text>
<text x="71" y="12.4">3</text>
<text x="71" y="16">1</text>
<text x="83.6" y="12.4">2</text>
<text x="83.6" y="14.2">4</text>
<text x="94.7" y="15.2" transform="rotate(-90 94.7 15.2)">1</text>
<text x="144.1" y="12.4">2</text>
<text x="154.9" y="12.4">1</text>
<text x="175.1" y="17" transform="rotate(-90 175.1 17)">1</text>
<text x="184.3" y="17" transform="rotate(-90 184.3 17)">1</text>
<text x="193.4" y="17" transform="rotate(-90 193.4 17)">1</text>
<text x="202.6" y="17" transform="rotate(-90 202.6 17)">1</text>
<text x="211.7" y="17" transform="rotate(-90 211.7 17)">1</text>
<text x="56.3" y="20.4" transform="rotate(-90 56.3 20.4)">2</text>
<text x="94.7" y="20.4" transform="rotate(-90 94.7 20.4)">2</text>
<text x="144.1" y="23.3">2</text>
<text x="154.9" y="23.3">1</text>
<text x="175.1" y="22.3" transform="rotate(-90 175.1 22.3)">2</text>
<text x="184.3" y="22.3" transform="rotate(-90 184.3 22.3)">2</text>
<text x="193.4" y="22.3" transform="rotate(-90 193.4 22.3)">2</text>
<text x="202.6" y="22.3" transform="rotate(-90 202.6 22.3)">2</text>
<text x="211.7" y="22.3" transform="rotate(-90 211.7 22.3)">2</text>
<text x="8.8" y="32.5">1</text>
<text x="8.8" y="34.3">3</text>
<text x="17.7" y="32.5">2</text>
<text x="17.7" y="34.3">4</text>
<text x="30.5" y="52.6">1</text>
<text x="164.2" y="52.6">1</text>
<text x="30.5" y="54.4">2</text>
<text x="30.5" y="56.3">3</text>
<text x="30.5" y="58.1">4</text>
<text x="30.5" y="59.9">5</text>
<text x="164.2" y="54.4">2</text>
<text x="164.2" y="56.3">3</text>
<text x="164.2" y="58.1">4</text>
<text x="164.2" y="59.9">5</text>
<text x="30.5" y="61.8">6</text>
<text x="30.5" y="63.6">7</text>
<text x="30.5" y="65.4">8</text>
<text x="164.2" y="61.8">6</text>
<text x="164.2" y="63.6">7</text>
<text x="164.2" y="65.4">8</text>
<text x="16" y="70.7" transform="rotate(-90 16 70.7)">12</text>
<text x="19.7" y="70.7" transform="rotate(-90 19.7 70.7)">11</text>
<text x="175.1" y="70.7" transform="rotate(-90 175.1 70.7)">11</text>
<text x="178.8" y="70.7" transform="rotate(-90 178.8 70.7)">12</text>
<text x="67.3" y="80.1">3</text>
<text x="81.7" y="81.9">1</text>
<text x="81.7" y="78.2">16</text>
<text x="81.7" y="80.1">2</text>
<text x="66.3" y="85.5">15</text>
<text x="81.7" y="87.3">13</text>
<text x="81.7" y="85.5">14</text>
<text x="67.3" y="91">5</text>
<text x="81.7" y="91">6</text>
<text x="81.7" y="92.8">7</text>
<text x="66.3" y="98.3">12</text>
<text x="67.3" y="100.2">4</text>
<text x="67.3" y="102">8</text>
<text x="67.3" y="96.5">9</text>
<text x="81.7" y="96.5">10</text>
<text x="81.7" y="98.3">11</text>
</g>
<g font-size="1.7" fill="#004080">
<text x="74.1" y="13.5">IN</text>
<text x="74.1" y="17.2">GND</text>
<text x="77.9" y="13.5">OUT</text>
<text x="77.9" y="15.4">OUT</text>
<text x="11.9" y="33.7">1</text>
<text x="11.9" y="35.5">3</text>
<text x="14.6" y="33.7">2</text>
<text x="14.6" y="35.5">4</text>
<text x="148.9" y="43" transform="rotate(-90 148.9 43)">1</text>
<text x="150.7" y="43" transform="rotate(-90 150.7 43)">2</text>
<text x="26.3" y="53.8">A1</text>
<text x="167.3" y="53.8">A1</text>
<text x="26.3" y="55.6">A2</text>
<text x="26.3" y="57.4">A3</text>
<text x="26.3" y="59.3">A4</text>
<text x="167.3" y="55.6">A2</text>
<text x="167.3" y="57.4">A3</text>
<text x="167.3" y="59.3">A4</text>
<text x="26.3" y="61.1">A5</text>
<text x="26.3" y="62.9">A6</text>
<text x="26.3" y="64.8">A7</text>
<text x="167.3" y="61.1">A5</text>
<text x="167.3" y="62.9">A6</text>
<text x="167.3" y="64.8">A7</text>
<text x="17.2" y="66.7" transform="rotate(-90 17.2 66.7)">SHIELD</text>
<text x="20.9" y="66.7" transform="rotate(-90 20.9 66.7)">SHIELD</text>
<text x="26.3" y="66.6">A8</text>
<text x="103.3" y="70.2">1</text>
<text x="128.9" y="70.2">1</text>
<text x="167.3" y="66.6">A8</text>
<text x="176.3" y="66.7" transform="rotate(-90 176.3 66.7)">SHIELD</text>
<text x="180" y="66.7" transform="rotate(-90 180 66.7)">SHIELD</text>
<text x="103.3" y="72.1">2</text>
<text x="128.9" y="72.1">2</text>
<text x="70.4" y="81.2">1R</text>
<text x="76.1" y="79.4">VCC</text>
<text x="77.5" y="83.1">1B</text>
<text x="77.5" y="81.2">1A</text>
<text x="70.4" y="86.7">1D</text>
<text x="77.6" y="86.7">1Y</text>
<text x="77.6" y="88.5">1Z</text>
<text x="70.4" y="92.2">2R</text>
<text x="77.5" y="92.2">2A</text>
<text x="77.5" y="94">2B</text>
<text x="70.4" y="101.3">RE</text>
<text x="70.4" y="97.7">2D</text>
<text x="70.4" y="99.5">DE</text>
<text x="77.6" y="97.7">2Y</text>
<text x="77.6" y="99.5">2Z</text>
<text x="70.4" y="103.2">GND</text>
<text x="13.5" y="167.3" transform="rotate(-90 13.5 167.3)">1</text>
<text x="20.9" y="167.3" transform="rotate(-90 20.9 167.3)">1</text>
<text x="28.2" y="167.3" transform="rotate(-90 28.2 167.3)">1</text>
<text x="35.5" y="167.3" transform="rotate(-90 35.5 167.3)">1</text>
<text x="46.5" y="167.3" transform="rotate(-90 46.5 167.3)">1</text>
<text x="51.9" y="167.3" transform="rotate(-90 51.9 167.3)">1</text>
<text x="57.4" y="167.3" transform="rotate(-90 57.4 167.3)">1</text>
<text x="62.9" y="167.3" transform="rotate(-90 62.9 167.3)">1</text>
<text x="75.7" y="167.3" transform="rotate(-90 75.7 167.3)">1</text>
<text x="83.1" y="167.3" transform="rotate(-90 83.1 167.3)">1</text>
<text x="90.4" y="167.3" transform="rotate(-90 90.4 167.3)">1</text>
<text x="97.7" y="167.3" transform="rotate(-90 97.7 167.3)">1</text>
<text x="110.5" y="167.3" transform="rotate(-90 110.5 167.3)">1</text>
<text x="123.3" y="167.3" transform="rotate(-90 123.3 167.3)">1</text>
</g>
<g font-size="1.6">
<text x="9.1" y="4.9">POWER INPUT JACK</text>
<text x="9.1" y="6.5">DNI</text>
<text x="31.1" y="8.8">P5V</text>
<text x="53" y="8.8">P5V</text>
<text x="93.3" y="8.8">P3V3</text>
<text x="129.8" y="8.8">P5V</text>
<text x="135.3" y="6.7">LED POWER INDICATORS</text>
<text x="173.5" y="12">P3V3</text>
<text x="182.7" y="12">P3V3</text>
<text x="191.8" y="12">P3V3</text>
<text x="201" y="12">P3V3</text>
<text x="210.1" y="12">P3V3</text>
<text x="129.8" y="19.7">P3V3</text>
<text x="5.5" y="28.9">P5V</text>
<text x="12.8" y="48.8">INPUT</text>
<text x="34.8" y="49">P5V</text>
<text x="177.4" y="48.8">OUTPUT</text>
<text x="107.9" y="68.9">End of line</text>
<text x="107.9" y="70.5">Termination</text>
<text x="133.5" y="68.9">End of line</text>
<text x="133.5" y="70.5">Termination</text>
<text x="82.3" y="72.8">P3V3</text>
<text x="107.9" y="72.1">Enable</text>
<text x="133.5" y="72.1">Enable</text>
<text x="146.3" y="79.9">RJ45 Pin Pairs: (1,2) (3,6) (4,5) (7,8)</text>
<text x="18.3" y="158.5">FIDUCIALS</text>
<text x="47.5" y="158.5">GND HEADERS</text>
<text x="78.6" y="158.5">MOUNTING HOLES</text>
<text x="109.7" y="158.5">TOOLING HOLES</text>
<text x="210.3" y="164.2">Title</text>
<text x="217.6" y="166">&lt;Title&gt;</text>
<text x="210.3" y="169.7">Size</text>
<text x="212.1" y="171.5">B</text>
<text x="217.6" y="171.5">&lt;Doc&gt;</text>
<text x="217.6" y="169.7">Document Number</text>
<text x="270.6" y="169.7">Rev</text>
<text x="272.5" y="171.5">&lt;RevCode&gt;</text>
<text x="210.3" y="175.2">Date:</text>
<text x="219.8" y="175.2">Thursday, November 03, 2016</text>
<text x="246.9" y="175.2">Sheet</text>
<text x="256" y="175.2">2</text>
<text x="261.5" y="175.2">of</text>
<text x="267" y="175.2">3</text>
</g>
<g font-size="1.6" fill="#000080">
<text x="5.5" y="10">J5</text>
<text x="73.2" y="10.6">U3</text>
<text x="144.5" y="10.6">D8</text>
<text x="171.9" y="8.8">0.1uF 16V</text>
<text x="173.7" y="6.9">C10</text>
<text x="181.1" y="8.8">0.1uF 16V</text>
<text x="182.9" y="6.9">C11</text>
<text x="190.2" y="8.8">0.1uF 16V</text>
<text x="192" y="6.9">C12</text>
<text x="199.3" y="8.8">0.1uF 16V</text>
<text x="201.2" y="6.9">C13</text>
<text x="208.5" y="8.8">0.1uF 16V</text>
<text x="210.3" y="6.9">C14</text>
<text x="60.3" y="17.9">C8</text>
<text x="98.8" y="17.9">C9</text>
<text x="135.3" y="16">R18 5.56K</text>
<text x="144.5" y="16">C190GKT</text>
<text x="5.5" y="19.7">PJ102AH</text>
<text x="60.3" y="19.7">10uF 10V</text>
<text x="73.2" y="19.7">NCP1117ST33T3G</text>
<text x="98.8" y="19.7">22uF 10V</text>
<text x="144.5" y="21.5">D9</text>
<text x="135.3" y="27.1">R19 3.3K</text>
<text x="144.5" y="27.1">C190GKT</text>
<text x="11" y="30.7">J6</text>
<text x="11" y="38">H2X2</text>
<text x="153.6" y="41.7">P10</text>
<text x="153.6" y="43.5">H2</text>
<text x="25.2" y="50.8">RJ45</text>
<text x="26.5" y="49">J7</text>
<text x="144.5" y="50.8">F1</text>
<text x="149.9" y="50.8">0.25_AMP</text>
<text x="166.4" y="49">J8</text>
<text x="166.4" y="50.8">RJ45</text>
<text x="102.4" y="67.3">P11</text>
<text x="128" y="67.3">P12</text>
<text x="69.5" y="76.4">U4</text>
<text x="102.4" y="74.6">H2</text>
<text x="128" y="74.6">H2</text>
<text x="103.5" y="78.2">R20</text>
<text x="103.5" y="80.4">100</text>
<text x="129.1" y="78.2">R21</text>
<text x="129.1" y="80.4">100</text>
<text x="69.5" y="105.7">SN65LVDS050PW</text>
<text x="11" y="162.3">FID1</text>
<text x="11" y="164.2">DNI</text>
<text x="18.3" y="162.3">FID2</text>
<text x="18.3" y="164.2">DNI</text>
<text x="25.6" y="162.3">FID3</text>
<text x="25.6" y="164.2">DNI</text>
<text x="32.9" y="162.3">FID4</text>
<text x="32.9" y="164.2">DNI</text>
<text x="43.9" y="162.3">P13</text>
<text x="43.9" y="164.2">DNI</text>
<text x="49.4" y="162.3">P14</text>
<text x="49.4" y="164.2">DNI</text>
<text x="54.9" y="162.3">P15</text>
<text x="54.9" y="164.2">DNI</text>
<text x="60.3" y="162.3">P16</text>
<text x="60.3" y="164.2">DNI</text>
<text x="73.2" y="162.3">MH1</text>
<text x="73.2" y="164.2">DNI</text>
<text x="80.5" y="162.3">MH2</text>
<text x="80.5" y="164.2">DNI</text>
<text x="87.8" y="162.3">MH3</text>
<text x="87.8" y="164.2">DNI</text>
<text x="95.1" y="162.3">MH4</text>
<text x="95.1" y="164.2">DNI</text>
<text x="107.9" y="162.3">MH5</text>
<text x="107.9" y="164.2">DNI TOOLING</text>
<text x="120.7" y="162.3">MH6</text>
<text x="120.7" y="164.2">DNI TOOLING</text>
</g>
<g font-size="1.6" fill="#f00">
<text x="40.6" y="54.5">SPI1_NSS</text>
<text x="40.6" y="63.6">SPI1_MISO</text>
<text x="42" y="80.8">1</text>
<text x="49" y="81">SPI1_MOSI</text>
<text x="86.3" y="80.1">MOSI_P</text>
<text x="86.3" y="81.9">MOSI_N</text>
<text x="3.6" y="90">1</text>
<text x="3.6" y="88.1">1</text>
<text x="11.3" y="88.1">SPI1_NSS</text>
<text x="10.6" y="90.1">SPI1_MISO</text>
<text x="42" y="91.8">1</text>
<text x="49.7" y="91.9">SPI1_SCK</text>
<text x="86.3" y="91.1">SCK_P</text>
<text x="86.3" y="92.9">SCK_N</text>
<text x="42" y="100.9">1</text>
<text x="52.7" y="100.9">TX_EN</text>
</g>
<g font-size="1.3">
<text x="29.3" y="1.4">5</text>
<text x="84.1" y="1.4">4</text>
<text x="139" y="1.4">3</text>
<text x="193.8" y="1.4">2</text>
<text x="248.7" y="1.4">1</text>
<text x=".5" y="24.7">D</text>
<text x="276.6" y="24.7">D</text>
<text x=".5" y="68.2">C</text>
<text x="276.6" y="68.2">C</text>
<text x=".5" y="111.6">B</text>
<text x="276.6" y="111.6">B</text>
<text x=".5" y="155">A</text>
<text x="276.6" y="155">A</text>
<text x="29.3" y="177">5</text>
<text x="84.1" y="177">4</text>
<text x="139" y="177">3</text>
<text x="193.8" y="177">2</text>
<text x="248.7" y="177">1</text>
</g>
</svg>
